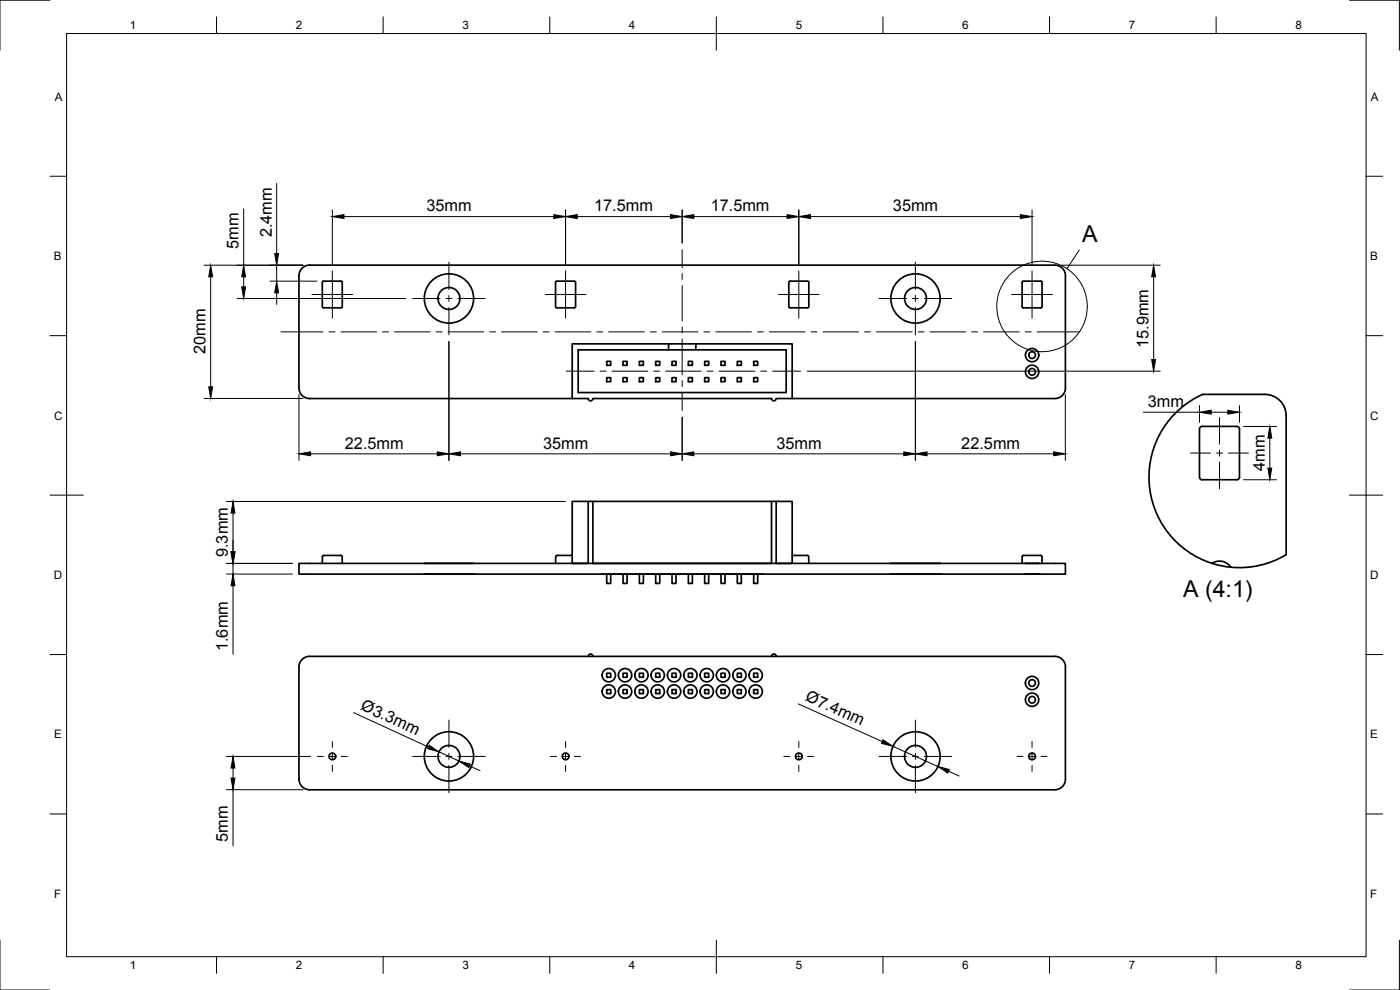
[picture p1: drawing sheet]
<svg xmlns="http://www.w3.org/2000/svg" width="420mm" height="297mm" viewBox="0 0 420 297" stroke-linecap="round" stroke-linejoin="round" font-family="sans-serif">
<g fill="none" stroke="#000" stroke-width=".51">
<path d="M92.9 79.6l223.7-.1a3.2 3.2 0 0 1 3.1 3.2l.1 33.7a3.2 3.2 0 0 1-3.3 3.2h-83.5a.71 .71 0 0 1-.7 .7 .71 .71 0 0 1-.8-.7h-53.6M92.9 79.5a3.2 3.2 0 0 0-3.2 3.2v33.7a3.2 3.2 0 0 0 3.2 3.2M96.8 84.5l5.6-.1 .3 .1-.1 7.8h-5.8zM166.8 84.5l.2-.1h5.4l.3 .1-.1 7.8-5.6 .1-.2-.2zM236.8 84.5l.3-.1h5.3l.3 .1v7.5l-.1 .3h-5.7zM306.9 84.5l5.5-.1 .3 .1-.1 7.8h-5.7zM173.5 105h62.4v12.8h-62.4zM177.9 119.6a.71 .71 0 0 1-.7 .7 .71 .71 0 0 1-.7-.7h-83.6M182.1 113.3h1.2v1.2h-1.2zM182.1 108.4h1.2v1.2h-1.2zM187 113.3h1.2v1.2h-1.2zM187 108.4h1.2v1.2h-1.2z"/>
<path d="M191.9 108.4h1.2v1.2h-1.2zM191.9 113.3h1.2v1.2h-1.2zM196.8 108.4h1.2v1.2h-1.2zM196.8 113.3h1.2v1.2h-1.2zM200.6 103.2h-28.9v16.4M201.7 113.3h1.2v1.2h-1.2zM201.7 108.4h1.2v1.2h-1.2zM206.6 113.3h1.2v1.2h-1.2zM206.6 108.4h1.2v1.2h-1.2zM208.8 103.2h-8.2v1.8M208.8 103.2h28.9v16.4M208.8 103.2v1.8"/>
<path d="M211.5 108.4h1.2v1.2h-1.2zM211.5 113.3h1.2v1.2h-1.2zM216.4 113.3h1.2v1.2h-1.2zM216.4 108.4h1.2v1.2h-1.2zM221.3 108.4h1.2v1.2h-1.2zM221.3 113.3h1.2v1.2h-1.2zM226.2 113.3h1.2v1.2h-1.2zM226.2 108.4h1.2v1.2h-1.2zM360.2 128.2l.6-.3h10.4a.8 .8 0 0 1 .8 .8v14.5a.8 .8 0 0 1-.8 .7h-10.4a.8 .8 0 0 1-.8-.7v-14.5zM386 124.7v41.7a27.2 27.2 0 0 1-16.7 3.8M386 124.7a6.4 6.4 0 0 0-6.4-6.4h-18.7a27.2 27.2 0 0 0-15.7 29.2 27.2 27.2 0 0 0 24.1 22.7M176.5 150.4h1.4v18.6h-1.4z"/>
<path d="M176.5 150.4h-4.8v18.6h4.8h-86.8v3.3h230v-3.3h-86.8h4.8v-18.6h-4.8M177.9 150.4h53.6v18.6h-53.6M231.5 150.4h1.4M232.9 150.4v18.6h-55M102.3 166.7h-5.3l-.2 .3-.1 2M102.3 166.7l.4 .3v2M127.3 172.3h14.8M127.3 169h14.8M127.3 169h.1M142.1 169h.1M171.7 166.7h-4.7l-.2 .3-.1 2M180.7 172.3h4"/>
<path d="M182.1 172.3v2.8h1.2v-2.8M185.6 172.3h4M187 172.3v2.8h1.2v-2.8M190.5 172.3h4M191.9 172.3v2.8h1.2v-2.8M195.4 172.3h4M196.8 172.3v2.8h1.2v-2.8M200.3 172.3h4M201.7 172.3v2.8h1.2v-2.8M205.2 172.3h4M206.6 172.3v2.8h1.2v-2.8M210.1 172.3h4"/>
<path d="M211.5 172.3v2.8h1.2v-2.8M215 172.3h4M216.4 172.3v2.8h1.2v-2.8M219.9 172.3h4M221.3 172.3v2.8h1.2v-2.8M224.8 172.3h4M226.2 172.3v2.8h1.2v-2.8M237.7 166.7h4.6M242.3 166.7l.4 .3v2M267.3 172.3h14.8M267.3 169h14.8M267.3 169h.1"/>
<path d="M282.1 169h.1M306.7 169l.1-2 .2-.3h5.3l.4 .3v2M307.7 172.3h4M307.7 169h4M307.7 169h.1M311.7 169h.1M363.8 169a4 4 0 0 1 5.6 1.2M92.9 196.9h223.7a3.2 3.2 0 0 1 3.1 3.2l.1 33.7a3.2 3.2 0 0 1-3.2 3.2h-223.7M92.9 196.9a3.2 3.2 0 0 0-3.2 3.2v33.7a3.2 3.2 0 0 0 3.2 3.2M176.5 196.9a.71 .71 0 0 1 .7-.7 .71 .71 0 0 1 .7 .7M231.5 196.9a.71 .71 0 0 1 .8-.7 .71 .71 0 0 1 .7 .7M182.1 202h1.2v1.2h-1.2z"/>
<path d="M182.1 206.9h1.2v1.2h-1.2zM187 206.9h1.2v1.2h-1.2zM187 202h1.2v1.2h-1.2zM191.9 206.9h1.2v1.2h-1.2zM191.9 202h1.2v1.2h-1.2zM196.8 206.9h1.2v1.2h-1.2zM196.8 202h1.2v1.2h-1.2zM201.7 206.9h1.2v1.2h-1.2zM201.7 202h1.2v1.2h-1.2zM206.6 206.9h1.2v1.2h-1.2zM206.6 202h1.2v1.2h-1.2zM211.5 206.9h1.2v1.2h-1.2z"/>
<path d="M211.5 202h1.2v1.2h-1.2zM216.4 206.9h1.2v1.2h-1.2zM216.4 202h1.2v1.2h-1.2zM221.3 206.9h1.2v1.2h-1.2zM221.3 202h1.2v1.2h-1.2zM226.2 206.9h1.2v1.2h-1.2zM226.2 202h1.2v1.2h-1.2z"/>
<circle cx="134.7" cy="89.6" r="7.4"/>
<circle cx="134.7" cy="89.6" r="3.3"/>
<circle cx="274.8" cy="89.6" r="7.4"/>
<circle cx="274.8" cy="89.6" r="3.3"/>
<circle cx="309.7" cy="111.6" r="2"/>
<circle cx="309.7" cy="106.5" r="2"/>
<circle cx="309.7" cy="111.6" r="1.01"/>
<circle cx="309.7" cy="106.5" r="1.01"/>
<circle cx="182.7" cy="202.6" r="2"/>
<circle cx="182.7" cy="207.5" r="2"/>
<circle cx="187.6" cy="202.6" r="2"/>
<circle cx="187.6" cy="207.5" r="2"/>
<circle cx="192.5" cy="207.5" r="2"/>
<circle cx="192.5" cy="202.6" r="2"/>
<circle cx="197.4" cy="202.6" r="2"/>
<circle cx="197.4" cy="207.5" r="2"/>
<circle cx="202.3" cy="202.6" r="2"/>
<circle cx="202.3" cy="207.5" r="2"/>
<circle cx="207.2" cy="207.5" r="2"/>
<circle cx="207.2" cy="202.6" r="2"/>
<circle cx="212.1" cy="202.6" r="2"/>
<circle cx="212.1" cy="207.5" r="2"/>
<circle cx="217" cy="202.6" r="2"/>
<circle cx="217" cy="207.5" r="2"/>
<circle cx="221.9" cy="207.5" r="2"/>
<circle cx="221.9" cy="202.6" r="2"/>
<circle cx="226.8" cy="207.5" r="2"/>
<circle cx="226.8" cy="202.6" r="2"/>
<circle cx="309.7" cy="209.9" r="1.01"/>
<circle cx="309.7" cy="204.9" r="1.01"/>
<circle cx="309.7" cy="209.9" r="2"/>
<circle cx="309.7" cy="204.9" r="2"/>
<circle cx="99.7" cy="226.9" r="1.01"/>
<circle cx="134.7" cy="226.9" r="3.3"/>
<circle cx="134.7" cy="226.9" r="7.4"/>
<circle cx="169.7" cy="226.9" r="1.01"/>
<circle cx="239.7" cy="226.9" r="1.01"/>
<circle cx="274.8" cy="226.9" r="3.3"/>
<circle cx="274.8" cy="226.9" r="7.4"/>
<circle cx="309.7" cy="226.9" r="1.01"/>
</g>
<g fill="#000">
<circle cx="127.3" cy="172.3" r=".25"/>
<circle cx="142.1" cy="172.3" r=".25"/>
<circle cx="180.7" cy="172.3" r=".25"/>
<circle cx="184.7" cy="172.3" r=".25"/>
<circle cx="185.6" cy="172.3" r=".25"/>
<circle cx="189.6" cy="172.3" r=".25"/>
<circle cx="190.5" cy="172.3" r=".25"/>
<circle cx="194.5" cy="172.3" r=".25"/>
<circle cx="195.4" cy="172.3" r=".25"/>
<circle cx="199.4" cy="172.3" r=".25"/>
<circle cx="200.3" cy="172.3" r=".25"/>
<circle cx="204.3" cy="172.3" r=".25"/>
<circle cx="205.2" cy="172.3" r=".25"/>
<circle cx="209.2" cy="172.3" r=".25"/>
<circle cx="210.1" cy="172.3" r=".25"/>
<circle cx="214.1" cy="172.3" r=".25"/>
<circle cx="215" cy="172.3" r=".25"/>
<circle cx="219" cy="172.3" r=".25"/>
<circle cx="219.9" cy="172.3" r=".25"/>
<circle cx="223.9" cy="172.3" r=".25"/>
<circle cx="224.8" cy="172.3" r=".25"/>
<circle cx="228.8" cy="172.3" r=".25"/>
<circle cx="267.3" cy="172.3" r=".25"/>
<circle cx="282.1" cy="172.3" r=".25"/>
<circle cx="307.7" cy="172.3" r=".25"/>
<circle cx="311.7" cy="172.3" r=".25"/>
</g>
<!-- layer: Border -->
<g fill="none" stroke="#000" stroke-width=".3">
<path d="M15 .1h-15v15M20 10.1h390v276.9h-390zM65 5.1v5M115 5.1v5M165 5.1v5M215 5.1v10M265 5.1v5M315 5.1v5M365 5.1v5M405 .1h15v15M15 52.9h5M410 52.9h5"/>
<path d="M15 100.7h5M410 100.7h5M15 148.6h10M405 148.6h10M15 196.4h5M410 196.4h5M15 244.2h5M410 244.2h5M0 282.1v14.9h15M65 287v5M115 287v5M165 287v5"/>
<path d="M215 282.1v9.9M265 287v5M315 287v5M365 287v5M420 282.1v14.9h-15"/>
</g>
<!-- layer: Center Lines -->
<g fill="none" stroke="#000" stroke-width=".3">
<path d="M134.7 78.7v8.2M204.7 74.9v5.4M274.7 78.7v8.2M84.3 99.6h12.6M93.6 88.4h12.2M98.7 99.6h1.8M99.7 81.3v14.2M102.3 99.6h10.7M114.8 99.6h1.8M118.4 99.6h10.7M123.8 89.6h8.3M130.9 99.6h1.8"/>
<path d="M133.8 89.6h1.8M134.5 99.6h10.7M134.7 88.7v1.8M134.7 92.3v8.2M137.4 89.6h8.2M147 99.6h1.7M150.5 99.6h10.7M163 99.6h1.8M163.6 88.4h12.2M166.6 99.6h10.7M169.7 81.3v14.2M179.1 99.6h1.8"/>
<path d="M182.7 99.6h10.7M195.2 99.6h1.8M198.8 99.6h10.7M204.7 82.1v1.8M204.7 85.6v10.8M204.7 98.1v1.8M211.2 99.6h1.8M214.8 99.6h10.7M227.3 99.6h1.8M230.9 99.6h10.7M233.6 88.4h12.2M239.7 81.3v14.2"/>
<path d="M243.4 99.6h1.8M247 99.6h10.7M259.5 99.6h1.8M263 99.6h10.7M263.8 89.6h8.3M273.8 89.6h1.8M274.7 88.7v1.8M274.7 92.3v8.2M275.5 99.6h1.8M277.4 89.6h8.2M279.1 99.6h10.7M291.6 99.6h1.8"/>
<path d="M295.2 99.6h10.7M303.6 88.4h12.2M307.7 99.6h1.8M309.7 81.3v14.2M311.3 99.6h12.6M169.9 111.4h8.4M180.1 111.4h1.8M183.7 111.4h10.7M196.2 111.4h1.8M199.7 111.4h10.8M204.7 101.7v10.7M204.7 114.2v1.8"/>
<path d="M204.7 117.8v5.4M212.2 111.4h1.8M215.8 111.4h10.7M228.3 111.4h1.8M231.9 111.4h8.3M357.3 135.9h6M365.1 135.9h1.8M366 125.3v8M366 135.1v1.7M366 138.6v8M368.7 135.9h6M134.7 216.1v8.2"/>
<path d="M274.7 216.1v8.2M95.2 227h1.8M98.8 227h1.8M99.7 222.4v1.9M99.7 226.1v1.7M99.7 229.6v1.9M102.4 227h1.8M123.8 227h8.3M133.8 227h1.8M134.7 226.1v1.7M134.7 229.6v8.3M137.4 227h8.2"/>
<path d="M165.2 227h1.8M168.8 227h1.8M169.7 222.4v1.9M169.7 226.1v1.7M169.7 229.6v1.9M172.4 227h1.8M235.2 227h1.8M238.8 227h1.8M239.7 222.4v1.9M239.7 226.1v1.7M239.7 229.6v1.9M242.4 227h1.8"/>
<path d="M263.8 227h8.3M273.8 227h1.8M274.7 226.1v1.7M274.7 229.6v8.3M277.4 227h8.2M305.2 227h1.8M308.8 227h1.8M309.7 222.4v1.9M309.7 226.1v1.7M309.7 229.6v1.9M312.4 227h1.8"/>
</g>
<!-- layer: Dimensions -->
<g fill="none" stroke="#000" stroke-width=".3">
<path d="M83 55v21.1M61.2 79.6h29.7M73.1 62.7v16.9M83 79.6v4.8M99.7 63v16.3M103.2 65h63M169.7 63v16.3M173.2 65h28M204.7 63v9.9M208.2 65h28M239.7 63v16.3M243.2 65h63"/>
<path d="M309.7 63v16.3M318.5 79.6h29.7M63.2 83.1v33M71.1 89.6h50.7M73.1 83.1v3M81 84.4h14.1M83 87.9v3.5M346.2 83.1v24.8M61.2 119.6h29.7M89.7 118.4v19.8M134.7 102.5v35.7M242.2 111.4h106"/>
<path d="M274.7 102.5v35.7M319.7 118.4v19.8M93.2 136.2h38M138.2 136.2h63M204.7 125.2v13M208.2 136.2h63M278.2 136.2h38M343.1 123.7h16.9M360 121.7v5.1M363.5 123.7h5M372 121.7v5.1M373.2 128h9.9"/>
<path d="M381.1 131.5v8.9M67.9 150.5h101.8M69.9 154v11.6M373.2 143.9h9.9M67.9 169h19.8M67.9 172.2h19.8M69.9 169v3.2M69.9 175.8v20.5M106.1 213.8l22.4 10.3M239.5 211.2l25.3 11.3M67.9 227h25.3M67.9 236.9h23"/>
<path d="M69.9 230.4v3.1M69.9 236.9v16.9M131.7 225.6l6 2.7M140.9 229.8l3.2 1.5M268 223.9l13.5 6.1M284.7 231.4l3.2 1.4"/>
</g>
<g fill="#000" stroke="#000" stroke-width=".3">
<path d="M82.4 76.1h1.2l-.6 3.5zM99.7 65l3.5-.6v1.2zM166.2 64.4l3.5 .6-3.5 .6zM169.7 65l3.5-.6v1.2zM201.2 64.4l3.5 .6-3.5 .6zM204.7 65l3.5-.6v1.2zM236.2 64.4l3.5 .6-3.5 .6zM239.7 65l3.5-.6v1.2zM306.2 64.4l3.5 .6-3.5 .6zM63.2 79.6l.6 3.5h-1.1zM72.5 86.1h1.2l-.6 3.5zM73.1 79.6l.6 3.5h-1.2z"/>
<path d="M83 84.4l.6 3.5h-1.2zM346.2 79.6l.6 3.5h-1.2zM62.7 116.1h1.1l-.6 3.5zM345.6 107.9h1.2l-.6 3.5zM89.7 136.2l3.5-.6v1.1zM131.2 135.6l3.5 .6-3.5 .5zM134.7 136.2l3.5-.6v1.1zM201.2 135.6l3.5 .6-3.5 .5zM204.7 136.2l3.5-.6v1.1zM271.2 135.6l3.5 .6-3.5 .5zM274.7 136.2l3.5-.6v1.1zM316.2 135.6l3.5 .6-3.5 .5z"/>
<path d="M360 123.7l3.5-.6v1.2zM368.5 123.1l3.5 .6-3.5 .6zM381.1 128l.6 3.5h-1.2zM69.9 150.5l.6 3.5h-1.2zM380.5 140.4h1.2l-.6 3.5zM69.3 165.6h1.2l-.6 3.4zM69.9 172.2l.6 3.6h-1.2zM69.9 227l.6 3.4h-1.2zM69.3 233.5h1.2l-.6 3.4zM128.8 223.6l2.9 2-3.4-1zM137.7 228.3l3.5 1-.5 1zM265 222l3 1.9-3.5-.9z"/>
<path d="M281.5 230l3.4 .9-.5 1.1z"/>
</g>
<!-- layer: l -->
<g fill="none" stroke="#000" stroke-width=".3">
<path d="M323.9 75l-3.7 5.6"/>
<circle cx="312.7" cy="91.9" r="13.6"/>
</g>
<g font-size="7">
<text x="324.8" y="72.7">A</text>
<text x="355.1" y="179.1">A (4:1)</text>
</g>
<g font-size="4.9">
<text x="128" y="63.4">35mm</text>
<text x="178.3" y="63.4">17.5mm</text>
<text x="213.3" y="63.4">17.5mm</text>
<text x="268" y="63.4">35mm</text>
<text x="81.5" y="71.2" transform="rotate(-90 81.5 71.2)">2.4mm</text>
<text x="71.6" y="74.7" transform="rotate(-90 71.6 74.7)">5mm</text>
<text x="61.7" y="106.2" transform="rotate(-90 61.7 106.2)">20mm</text>
<text x="344.7" y="104.4" transform="rotate(-90 344.7 104.4)">15.9mm</text>
<text x="344.4" y="122.1">3mm</text>
<text x="103.5" y="134.6">22.5mm</text>
<text x="163" y="134.6">35mm</text>
<text x="233" y="134.6">35mm</text>
<text x="288.5" y="134.6">22.5mm</text>
<text x="379.6" y="141.3" transform="rotate(-90 379.6 141.3)">4mm</text>
<text x="68.4" y="167.2" transform="rotate(-90 68.4 167.2)">9.3mm</text>
<text x="68.4" y="195.4" transform="rotate(-90 68.4 195.4)">1.6mm</text>
<text x="108" y="212.8" transform="rotate(25 108 212.8)">Ø3.3mm</text>
<text x="241.4" y="210.1" transform="rotate(24 241.4 210.1)">Ø7.4mm</text>
<text x="68.4" y="252.5" transform="rotate(-90 68.4 252.5)">5mm</text>
</g>
<g font-size="3.5">
<text x="39" y="8.8">1</text>
<text x="88.8" y="8.8">2</text>
<text x="138.8" y="8.8">3</text>
<text x="188.7" y="8.8">4</text>
<text x="238.8" y="8.8">5</text>
<text x="288.7" y="8.8">6</text>
<text x="338.8" y="8.8">7</text>
<text x="388.8" y="8.8">8</text>
<text x="16.4" y="30.2">A</text>
<text x="411.4" y="30.2">A</text>
<text x="16.2" y="78">B</text>
<text x="411.2" y="78">B</text>
<text x="16.2" y="125.9">C</text>
<text x="411.2" y="125.9">C</text>
<text x="16.2" y="173.7">D</text>
<text x="411.2" y="173.7">D</text>
<text x="16.2" y="221.6">E</text>
<text x="411.2" y="221.6">E</text>
<text x="16.2" y="269.4">F</text>
<text x="411.2" y="269.4">F</text>
<text x="39" y="290.8">1</text>
<text x="88.8" y="290.8">2</text>
<text x="138.8" y="290.8">3</text>
<text x="188.7" y="290.8">4</text>
<text x="238.8" y="290.8">5</text>
<text x="288.7" y="290.8">6</text>
<text x="338.8" y="290.8">7</text>
<text x="388.8" y="290.8">8</text>
</g>
</svg>
